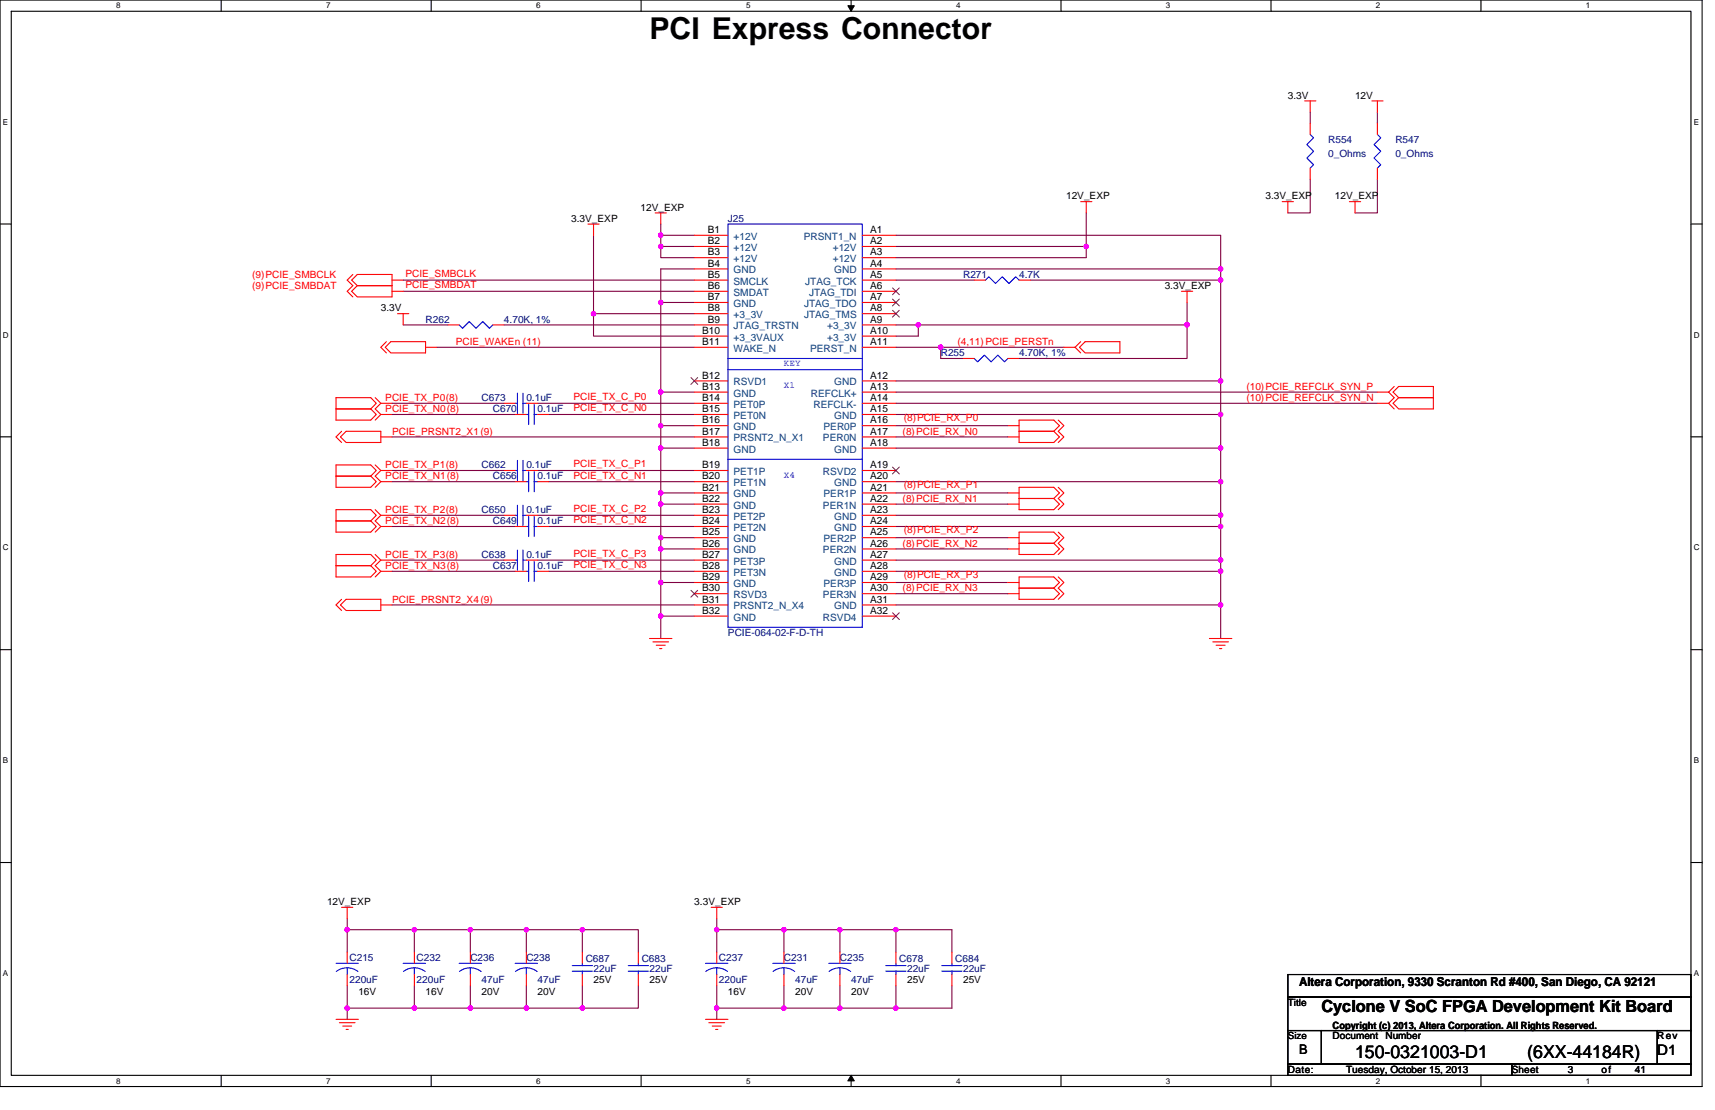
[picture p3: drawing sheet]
<svg xmlns="http://www.w3.org/2000/svg" width="432mm" height="279mm" viewBox="0 0 432 279" stroke-linecap="round" stroke-linejoin="round" font-family="sans-serif">
<path d="M0 0h428.6v273.5h-428.6zM2.8 2.8h422.9v267.9h-422.9z" fill="none" stroke="#000" stroke-width=".28"/>
<g fill="#fff">
<path d="M29.3 .3h1.1v2.3h-1.1z"/>
<path d="M29.3 271h1.1v2.2h-1.1z"/>
</g>
<path d="M55.7 0v2.8M55.7 270.7v2.8" fill="none" stroke="#000" stroke-width=".28"/>
<g fill="#fff">
<path d="M82.1 .3h1.1v2.3h-1.1z"/>
<path d="M82.1 271h1.1v2.2h-1.1z"/>
</g>
<path d="M108.6 0v2.8M108.6 270.7v2.8" fill="none" stroke="#000" stroke-width=".28"/>
<g fill="#fff">
<path d="M135 .3h1.1v2.3h-1.1z"/>
<path d="M135 271h1.1v2.2h-1.1z"/>
</g>
<path d="M161.4 0v2.8M161.4 270.7v2.8" fill="none" stroke="#000" stroke-width=".28"/>
<g fill="#fff">
<path d="M187.8 .3h1.2v2.3h-1.2z"/>
<path d="M187.8 271h1.2v2.2h-1.2z"/>
</g>
<path d="M214.3 0v2.8M214.3 270.7v2.8" fill="none" stroke="#000" stroke-width=".28"/>
<path d="M213.5 1.4h1.6l-.8 1.4zM214.3 270.7l.8 1.4h-1.6z" fill="#000" stroke="#000" stroke-width=".25"/>
<g fill="#fff">
<path d="M240.7 .3h1.1v2.3h-1.1z"/>
<path d="M240.7 271h1.1v2.2h-1.1z"/>
</g>
<path d="M267.1 0v2.8M267.1 270.7v2.8" fill="none" stroke="#000" stroke-width=".28"/>
<g fill="#fff">
<path d="M293.6 .3h1.1v2.3h-1.1z"/>
<path d="M293.6 271h1.1v2.2h-1.1z"/>
</g>
<path d="M320 0v2.8M320 270.7v2.8" fill="none" stroke="#000" stroke-width=".28"/>
<g fill="#fff">
<path d="M346.4 .3h1.2v2.3h-1.2z"/>
<path d="M346.4 271h1.2v2.2h-1.2z"/>
</g>
<path d="M372.9 0v2.8M372.9 270.7v2.8" fill="none" stroke="#000" stroke-width=".28"/>
<g fill="#fff">
<path d="M399.3 .3h1.1v2.3h-1.1z"/>
<path d="M399.3 271h1.1v2.2h-1.1z"/>
<path d="M.7 29.6h1.4v2.3h-1.4z"/>
<path d="M426.5 29.6h1.3v2.3h-1.3z"/>
<path d="M.7 83.2h1.5v2.2h-1.5z"/>
<path d="M426.5 83.2h1.4v2.2h-1.4z"/>
</g>
<path d="M0 56.4h2.8M425.7 56.4h2.9" fill="none" stroke="#000" stroke-width=".28"/>
<g fill="#fff">
<path d="M.7 136.7h1.5v2.3h-1.5z"/>
<path d="M426.5 136.7h1.4v2.3h-1.4z"/>
</g>
<path d="M0 110h2.8M425.7 110h2.9" fill="none" stroke="#000" stroke-width=".28"/>
<g fill="#fff">
<path d="M.7 190.3h1.4v2.3h-1.4z"/>
<path d="M426.5 190.3h1.3v2.3h-1.3z"/>
</g>
<path d="M0 163.5h2.8M425.7 163.5h2.9" fill="none" stroke="#000" stroke-width=".28"/>
<g fill="#fff">
<path d="M.7 243.9h1.4v2.2h-1.4z"/>
<path d="M426.4 243.9h1.4v2.2h-1.4z"/>
</g>
<path d="M0 217.1h2.8M425.7 217.1h2.9M324.3 245.3h101.4v5.7h-101.4zM324.3 251h101.4v8.4h-101.4zM324.3 259.4h8.4v8.5h-8.4zM332.7 259.4h84.6v8.5h-84.6zM417.3 259.4h8.4v8.5h-8.4zM324.3 267.9h56.3v2.8h-56.3zM380.6 267.9h45.1v2.8h-45.1z" fill="none" stroke="#000" stroke-width=".28"/>
<g fill="none" stroke="#800040" stroke-width=".28">
<path d="M329.9 28.2v2.8M346.8 28.2v2.8M149.4 59.2v19.8h25.4M166.4 56.4v2.8M166.4 59.2v2.8M166.4 59.2h8.4M225.6 59.2h81.7v8.5M273.5 53.6v8.4M329.9 45.1v8.5h-5.6M346.8 45.1v8.5h-5.6M101.5 70.5h73.3M101.5 73.3h73.3"/>
<path d="M149.4 79v5.6h25.4M166.4 76.1v22.6M166.4 62h8.4M166.4 62v2.9h8.4M166.4 76.1h8.4M174.8 67.7h-8.4v8.4M225.6 62h47.9M225.6 67.7h81.7M225.6 70.5h19.7M259.4 70.5h47.9M273.5 62v2.9h-47.9M298.9 76.1v5.7"/>
<path d="M307.3 67.7v2.8M307.3 70.5v25.4M101.5 81.8h11.3M110 87.4h64.8M126.9 81.8h47.9M166.4 98.7v8.4M166.4 98.7h8.4M225.6 98.7h121.2M225.6 81.8h5.6v2.8h-5.6M225.6 95.9h81.7M225.6 87.4h11.3M231.2 81.8h67.7"/>
<path d="M236.9 87.4v2.8h5.6M236.9 87.4h31M298.9 81.8v8.4h-42.3M307.3 95.9v8.4M98.7 101.5h28.2M98.7 118.4h28.2M98.7 104.3h31M98.7 110h76.1M135.3 101.5h39.5M135.3 118.4h39.5M138.2 104.3h36.6M166.4 107.1v5.7"/>
<path d="M166.4 112.8v11.3M166.4 107.1h8.4M166.4 112.8h8.4M225.6 107.1h28.2M225.6 110h28.2M225.6 101.5h121.2M225.6 104.3h81.7M225.6 112.8h81.7M307.3 104.3v8.5M307.3 112.8v8.4M98.7 129.7h28.2M98.7 121.2h31"/>
<path d="M98.7 132.5h31M135.3 129.7h39.5M138.2 121.2h36.6M138.2 132.5h36.6M166.4 124.1v2.8M166.4 126.9v8.4M166.4 135.3v2.9M166.4 138.2v8.4M166.4 124.1h8.4M166.4 126.9h8.4M166.4 135.3h8.4M166.4 138.2h8.4"/>
<path d="M225.6 126.9h28.2M225.6 124.1h28.2M225.6 138.2h28.2M225.6 135.3h28.2M225.6 121.2h81.7M225.6 129.7h81.7M225.6 132.5h81.7M307.3 121.2v8.5M307.3 129.7v2.8M307.3 132.5v8.5M98.7 141h28.2M98.7 143.8h31"/>
<path d="M98.7 152.3h76.1M135.3 141h39.5M138.2 143.8h36.6M166.4 146.6v8.5M166.4 155.1v5.6M166.4 146.6h8.4M166.4 155.1h8.4M225.6 149.4h28.2M225.6 146.6h28.2M225.6 141h81.7M225.6 143.8h81.7M225.6 152.3h81.7v8.4"/>
<path d="M307.3 141v11.3M87.4 231.2v2.8M104.3 234h-16.9v5.7M104.3 234v5.7M104.3 234h14.1M118.4 234v5.7M118.4 234h14.1M132.5 234h14.1v5.7M132.5 234v5.7M146.6 234h14.1v5.7M180.5 231.2v2.8M180.5 234v5.7"/>
<path d="M180.5 234h31M197.4 234v5.7M211.5 234v5.7M211.5 234h14.1M225.6 234v5.7M225.6 234h14.1v5.7M87.4 248.1v5.7h16.9M87.4 253.8v2.8M104.3 248.1v5.7M104.3 253.8h14.1M118.4 248.1v5.7M118.4 253.8h14.1"/>
<path d="M132.5 248.1v5.7M146.6 248.1v5.7h-14.1M160.7 248.1v5.7h-14.1M180.5 248.1v5.7M180.5 253.8h31M180.5 253.8v2.8M197.4 248.1v5.7M211.5 248.1v5.7M211.5 253.8h14.1M225.6 248.1v5.7h14.1v-5.7"/>
</g>
<g fill="#f0f" stroke="#f0f" stroke-width=".28">
<circle cx="166.3" cy="62" r=".55"/>
<circle cx="166.3" cy="59.2" r=".56"/>
<circle cx="273.5" cy="62" r=".55"/>
<circle cx="166.3" cy="76.1" r=".55"/>
<circle cx="166.3" cy="107.1" r=".55"/>
<circle cx="166.3" cy="98.7" r=".55"/>
<circle cx="166.3" cy="112.8" r=".55"/>
<circle cx="166.3" cy="124.1" r=".55"/>
<circle cx="166.3" cy="135.3" r=".55"/>
<circle cx="166.3" cy="126.9" r=".55"/>
<circle cx="166.3" cy="146.6" r=".55"/>
<circle cx="166.3" cy="138.2" r=".55"/>
<circle cx="166.3" cy="155.1" r=".55"/>
<circle cx="307.3" cy="67.7" r=".55"/>
<circle cx="307.3" cy="104.3" r=".55"/>
<circle cx="307.3" cy="112.8" r=".55"/>
<circle cx="307.3" cy="121.2" r=".55"/>
<circle cx="307.3" cy="129.7" r=".56"/>
<circle cx="307.3" cy="141" r=".55"/>
<circle cx="307.3" cy="132.5" r=".55"/>
<circle cx="307.3" cy="143.8" r=".56"/>
<circle cx="307.3" cy="152.2" r=".55"/>
<circle cx="149.4" cy="78.9" r=".55"/>
<circle cx="298.9" cy="81.8" r=".56"/>
<circle cx="231.2" cy="81.8" r=".55"/>
<circle cx="236.8" cy="87.4" r=".56"/>
<circle cx="132.5" cy="234" r=".55"/>
<circle cx="87.4" cy="234" r=".56"/>
<circle cx="132.5" cy="253.7" r=".55"/>
<circle cx="146.6" cy="234" r=".55"/>
<circle cx="146.6" cy="253.7" r=".55"/>
<circle cx="225.5" cy="234" r=".55"/>
<circle cx="211.5" cy="234" r=".55"/>
<circle cx="197.4" cy="234" r=".55"/>
<circle cx="180.4" cy="234" r=".55"/>
<circle cx="104.3" cy="234" r=".55"/>
<circle cx="118.4" cy="234" r=".55"/>
<circle cx="225.5" cy="253.7" r=".55"/>
<circle cx="211.5" cy="253.7" r=".55"/>
<circle cx="197.4" cy="253.7" r=".55"/>
<circle cx="180.4" cy="253.7" r=".55"/>
<circle cx="87.4" cy="253.7" r=".56"/>
<circle cx="104.3" cy="253.7" r=".55"/>
<circle cx="118.4" cy="253.7" r=".55"/>
<circle cx="307.3" cy="95.9" r=".55"/>
<circle cx="307.3" cy="70.5" r=".55"/>
</g>
<g fill="none" stroke="#f00" stroke-width=".28">
<path d="M328.5 25.4h2.8M329.9 25.4v2.8M329.9 31v2.8M345.4 25.4h2.8M346.8 25.4v2.8M346.8 31v2.8M148 56.4h2.9M149.4 56.4v2.8M165 53.6h2.8M166.4 53.6v2.8M174.8 59.2h8.5M217.1 59.2h8.5"/>
<path d="M272.1 50.8h2.8M273.5 50.8v2.8M322.8 50.8h2.8M324.3 50.8v2.8M329.9 42.3v2.8M339.7 50.8h2.9M341.2 50.8v2.8M346.8 42.3v2.8M88.8 69.1l-1.4 1.4 1.4 1.4-1.4 1.4 1.4 1.4M90 69.1h8.7v2.8h-8.7l-1.5-1.4zM90 71.9h8.7v2.8h-8.7l-1.5-1.4zM98.7 70.5h2.8"/>
<path d="M98.7 73.3h2.8M100.1 79h2.8M101.5 79v2.8M174.8 62h8.5M174.8 64.9h8.5M174.8 67.7h8.5M174.8 70.5h8.5M174.8 73.3h8.5M174.8 76.1h8.5M174.8 79h8.5M217.1 62h8.5M217.1 64.9h8.5"/>
<path d="M217.1 67.7h8.5M217.1 70.5h8.5M217.1 73.3h8.5M217.1 76.1h8.5M217.1 79h8.5M245.3 70.5h2.8M256.6 70.5h2.8M297.5 73.3h2.8M298.9 73.3v2.8M97.3 86l-1.4 1.4 1.4 1.4M98.4 86h8.7v2.8h-8.7l-1.4-1.4zM107.1 87.4h2.9"/>
<path d="M112.8 81.8h2.8M124.1 81.8h2.8M174.8 81.8h8.5M174.8 84.6h8.5M174.8 87.4h8.5M174.8 95.9h8.5M174.8 98.7h8.5M217.1 81.8h8.5M217.1 84.6h8.5M217.1 87.4h8.5M217.1 95.9h8.5M217.1 98.7h8.5"/>
<path d="M242.5 90.2h2.8M253.8 90.2h2.8M267.9 87.4h2.8M270.7 87.4l1.4 1.4M272.1 86l-1.4 1.4M273.2 86h8.8v2.8h-8.8l-1.4-1.4zM346.8 98.7h2.8M349.6 98.7l1.4 1.4-1.4 1.4M351 97.3l-1.4 1.4M352.1 97.3h8.8v2.8h-8.8l-1.3-1.4zM84.6 102.9h8.7M84.6 119.8h8.7"/>
<path d="M84.6 102.9v-2.8h8.7l1.4 1.4-1.4 1.4M84.6 102.9v2.8h8.7l1.4-1.4-1.4-1.4M84.6 119.8v-2.8h8.7l1.4 1.4-1.4 1.4M84.6 119.8v2.9h8.7l1.4-1.5-1.4-1.4M86 108.6l-1.4 1.4 1.4 1.4M87.1 108.6h8.8v2.8h-8.8l-1.4-1.4zM94.5 100.1l1.4 1.4M94.5 117l1.4 1.4M95.9 110h2.8M95.9 101.5l-1.4 1.4 1.4 1.4M95.9 104.3l-1.4 1.4M95.9 118.4l-1.4 1.4 1.4 1.4"/>
<path d="M95.9 101.5h2.8M95.9 104.3h2.8M95.9 118.4h2.8M126.9 118.4h2.8M126.9 101.5h2.8M129.7 104.3h2.8M132.5 118.4h2.8M132.5 101.5h2.8M135.3 104.3h2.9M174.8 101.5h8.5M174.8 104.3h8.5M174.8 107.1h8.5"/>
<path d="M174.8 110h8.5M174.8 112.8h8.5M174.8 118.4h8.5M217.1 101.5h8.5M217.1 104.3h8.5M217.1 107.1h8.5M217.1 110h8.5M217.1 112.8h8.5M217.1 118.4h8.5M253.8 110h2.8M253.8 107.1h2.8M256.6 108.6v2.8h8.7l1.4-1.4-1.4-1.4"/>
<path d="M256.6 108.6v-2.9h8.7l1.4 1.4-1.4 1.5M256.6 108.6h8.7M266.4 105.7l1.5 1.4-1.5 1.5 1.5 1.4-1.5 1.4M346.8 101.5h2.8M349.6 101.5l1.4 1.4M352.1 100.1h8.8v2.8h-8.8l-1.3-1.4zM84.6 131.1h8.7M84.6 131.1v2.8h8.7l1.4-1.4-1.4-1.4M84.6 131.1v-2.8h8.7l1.4 1.4-1.4 1.4M94.5 128.3l1.4 1.4M94.5 139.6l1.4 1.4M95.9 121.2l-1.4 1.5"/>
<path d="M95.9 129.7l-1.4 1.4 1.4 1.4M95.9 132.5l-1.4 1.4M95.9 121.2h2.8M95.9 132.5h2.8M95.9 129.7h2.8M126.9 129.7h2.8M129.7 121.2h2.8M129.7 132.5h2.8M132.5 129.7h2.8M135.3 121.2h2.9M135.3 132.5h2.9M174.8 121.2h8.5"/>
<path d="M174.8 124.1h8.5M174.8 126.9h8.5M174.8 129.7h8.5M174.8 132.5h8.5M174.8 135.3h8.5M174.8 138.2h8.5M217.1 121.2h8.5M217.1 124.1h8.5M217.1 126.9h8.5M217.1 129.7h8.5M217.1 132.5h8.5M217.1 135.3h8.5"/>
<path d="M217.1 138.2h8.5M253.8 126.9h2.8M253.8 124.1h2.8M253.8 135.3h2.8M253.8 138.2h2.8M256.6 125.5v2.8h8.7l1.4-1.4-1.4-1.4M256.6 125.5v-2.8h8.7l1.4 1.4-1.4 1.4M256.6 136.8v-2.9h8.7l1.4 1.4-1.4 1.5M256.6 136.8v2.8h8.7l1.4-1.4-1.4-1.4M256.6 125.5h8.7M256.6 136.8h8.7M266.4 122.7l1.5 1.4-1.5 1.4 1.5 1.4-1.5 1.4"/>
<path d="M266.4 133.9l1.5 1.4-1.5 1.5 1.5 1.4-1.5 1.4M84.6 142.4h8.7M84.6 142.4v-2.8h8.7l1.4 1.4-1.4 1.4M84.6 142.4v2.8h8.7l1.4-1.4-1.4-1.4M86 150.9l-1.4 1.4 1.4 1.4M87.1 150.9h8.8v2.8h-8.8l-1.4-1.4zM95.9 152.3h2.8M95.9 141l-1.4 1.4 1.4 1.4M95.9 143.8l-1.4 1.4M95.9 141h2.8M95.9 143.8h2.8M126.9 141h2.8"/>
<path d="M129.7 143.8h2.8M132.5 141h2.8M135.3 143.8h2.9M174.8 141h8.5M174.8 143.8h8.5M174.8 146.6h8.5M174.8 149.4h8.5M174.8 152.3h8.5M174.8 155.1h8.5M217.1 141h8.5M217.1 143.8h8.5M217.1 146.6h8.5"/>
<path d="M217.1 149.4h8.5M217.1 152.3h8.5M217.1 155.1h8.5M253.8 149.4h2.8M253.8 146.6h2.8M256.6 148v2.9h8.7l1.4-1.5-1.4-1.4M256.6 148v-2.8h8.7l1.4 1.4-1.4 1.4M256.6 148h8.7M266.4 145.2l1.5 1.4-1.5 1.4 1.5 1.4-1.5 1.5M163.5 160.7h5.7M164.4 161.6h3.9M165.2 162.4h2.3"/>
<path d="M166.1 163.3h.5M304.5 160.7h5.7M305.4 161.6h3.9M306.2 162.4h2.3M307 163.3h.6M86 228.4h2.8M87.4 228.4v2.8M87.4 239.7v2.8M104.3 239.7v2.8M118.4 239.7v2.8M132.5 239.7v2.8M146.6 239.7v2.8"/>
<path d="M160.7 239.7v2.8M179 228.4h2.9M180.5 228.4v2.8M180.5 239.7v2.8M197.4 239.7v2.8M211.5 239.7v2.8M225.6 239.7v2.8M239.7 239.7v2.8M84.6 256.6h5.6M85.4 257.4h4M86.3 258.3h2.2M87.1 259.1h.6"/>
<path d="M87.4 245.3v2.8M104.3 245.3v2.8M118.4 245.3v2.8M132.5 245.3v2.8M146.6 245.3v2.8M160.7 245.3v2.8M177.6 256.6h5.7M178.5 257.4h3.9M179.3 258.3h2.3M180.2 259.1h.5M180.5 245.3v2.8M197.4 245.3v2.8"/>
<path d="M211.5 245.3v2.8M225.6 245.3v2.8M239.7 245.3v2.8"/>
</g>
<g fill="none" stroke="#00f" stroke-width=".28">
<path d="M329.9 33.8l.8 .9-1.7 1.7 1.7 1.7-1.7 1.7 1.7 1.7-.8 .8M346.8 33.8l.8 .9-1.7 1.7 1.7 1.7-1.7 1.7 1.7 1.7-.8 .8M183.3 56.4h33.8v101.5h-33.8zM248.1 70.5l.9-.8 1.7 1.7 1.6-1.7 1.7 1.7 1.7-1.7 .9 .8M115.6 81.8l.9 .8 1.7-1.7 1.6 1.7 1.7-1.7 1.7 1.7 .9-.8M130.3 99v5.1M131.7 99v5.1M183.3 90.2h33.8M183.3 93h33.8M245.3 90.2l.8 .9 1.7-1.7 1.7 1.7 1.7-1.7 1.7 1.7 .9-.9M129.7 118.4h.6M129.7 101.5h.6"/>
<path d="M130.3 115.9v5.1M131.7 118.4h.8M131.7 101.5h.8M131.7 115.9v5.1M132.5 104.3h.6M133.1 118.7v5.1M133.1 101.8v5.1M134.5 104.3h.8M134.5 118.7v5.1M134.5 101.8v5.1M183.3 115.6h33.8M129.7 129.7h.6"/>
<path d="M130.3 127.2v5M130.3 138.5v5M131.7 129.7h.8M131.7 127.2v5M131.7 138.5v5M132.5 121.2h.6M132.5 132.5h.6M133.1 130v5.1M134.5 121.2h.8M134.5 132.5h.8M134.5 130v5.1M129.7 141h.6"/>
<path d="M131.7 141h.8M132.5 143.8h.6M133.1 141.3v5M134.5 143.8h.8M134.5 141.3v5M84.6 242.5h5.6M84.7 244.5a4.5 4.5 0 0 1 5.4 0M87.4 243.6v1.7M101.5 242.5h5.6M101.6 244.5a4.5 4.5 0 0 1 5.4 0M104.3 243.6v1.7M115.6 242.5h5.6"/>
<path d="M115.7 244.5a4.5 4.5 0 0 1 5.4 0M118.4 243.6v1.7M129.7 242.5h5.6M129.8 244.5a4.5 4.5 0 0 1 5.4 0M132.5 243.6v1.7M144.1 244.5h5.1M144.1 243.1h5.1M146.6 242.5v.6M146.6 244.5v.8M158.2 244.5h5.1M158.2 243.1h5.1M160.7 242.5v.6"/>
<path d="M160.7 244.5v.8M177.6 242.5h5.7M177.7 244.5l1.3-.7 1.4-.2 1.5 .2 1.3 .7M180.5 243.6v1.7M194.6 242.5h5.6M194.6 244.5a4.5 4.5 0 0 1 5.5 0M197.4 243.6v1.7M208.7 242.5h5.6M208.7 244.5a4.5 4.5 0 0 1 5.5 0M211.5 243.6v1.7M223 244.5h5.1M223 243.1h5.1"/>
<path d="M225.6 242.5v.6M225.6 244.5v.8M237.1 244.5h5.1M237.1 243.1h5.1M239.7 242.5v.6M239.7 244.5v.8"/>
</g>
<g fill="none" stroke="#804000" stroke-width=".25">
<path d="M224.7 72.5l1.7 1.7M224.7 75.3l1.7 1.7M224.7 78.1l1.7 1.7M226.4 72.5l-1.7 1.7M226.4 75.3l-1.7 1.7M226.4 78.1l-1.7 1.7M174 95l1.7 1.8M175.7 95l-1.8 1.8M224.7 117.6l1.7 1.7M226.4 117.6l-1.7 1.7M174 148.6l1.7 1.7M175.7 148.6l-1.8 1.7"/>
<path d="M224.7 154.2l1.7 1.8M226.4 154.2l-1.7 1.8"/>
</g>
<text font-size="7.6" x="163.5" y="9.7">PCI Express Connector</text>
<g font-size="4.5">
<text x="341.2" y="266.3">150-0321003-D1</text>
<text x="384.5" y="266.3">(6XX-44184R)</text>
</g>
<text font-size="4.2" x="332.7" y="254.8">Cyclone V SoC FPGA Development Kit Board</text>
<text font-size="3.7" x="417.3" y="265.5">D1</text>
<text font-size="3.4" x="327.1" y="265.2">B</text>
<text font-size="3.1" x="327.1" y="248.2">Altera Corporation, 9330 Scranton Rd #400, San Diego, CA 92121</text>
<g font-size="2.5">
<text x="324.3" y="24.8">3.3V</text>
<text x="341.2" y="24.8">12V</text>
<text x="161.3" y="53">12V_EXP</text>
<text x="268.4" y="50.2">12V_EXP</text>
<text x="318.6" y="50.2">3.3V_EXP</text>
<text x="336.1" y="50.2">12V_EXP</text>
<text x="143.8" y="55.8">3.3V_EXP</text>
<text x="178.2" y="58.6">B1</text>
<text x="219.1" y="58.6">A1</text>
<text x="178.2" y="61.4">B2</text>
<text x="178.2" y="64.3">B3</text>
<text x="219.1" y="61.4">A2</text>
<text x="219.1" y="64.3">A3</text>
<text x="178.2" y="67.1">B4</text>
<text x="178.2" y="69.9">B5</text>
<text x="219.1" y="69.9">A5</text>
<text x="219.1" y="67.1">A4</text>
<text x="178.2" y="72.7">B6</text>
<text x="178.2" y="75.5">B7</text>
<text x="219.1" y="72.7">A6</text>
<text x="219.1" y="75.5">A7</text>
<text x="293.2" y="72.7">3.3V_EXP</text>
<text x="95.9" y="78.4">3.3V</text>
<text x="178.2" y="78.4">B8</text>
<text x="178.2" y="81.2">B9</text>
<text x="219.1" y="78.4">A8</text>
<text x="219.1" y="81.2">A9</text>
<text x="176.8" y="84">B10</text>
<text x="176.8" y="86.8">B11</text>
<text x="219.1" y="86.8">A11</text>
<text x="219.1" y="84">A10</text>
<text x="176.8" y="95.3">B12</text>
<text x="219.1" y="95.3">A12</text>
<text x="176.8" y="98.1">B13</text>
<text x="176.8" y="100.9">B14</text>
<text x="219.1" y="100.9">A14</text>
<text x="219.1" y="98.1">A13</text>
<text x="176.8" y="103.7">B15</text>
<text x="176.8" y="106.6">B16</text>
<text x="219.1" y="106.6">A16</text>
<text x="219.1" y="103.7">A15</text>
<text x="176.8" y="109.4">B17</text>
<text x="176.8" y="112.2">B18</text>
<text x="219.1" y="109.4">A17</text>
<text x="219.1" y="112.2">A18</text>
<text x="176.8" y="117.8">B19</text>
<text x="219.1" y="117.8">A19</text>
<text x="176.8" y="120.7">B20</text>
<text x="176.8" y="123.5">B21</text>
<text x="219.1" y="123.5">A21</text>
<text x="219.1" y="120.7">A20</text>
<text x="176.8" y="126.3">B22</text>
<text x="176.8" y="129.1">B23</text>
<text x="176.8" y="131.9">B24</text>
<text x="219.1" y="126.3">A22</text>
<text x="219.1" y="129.1">A23</text>
<text x="219.1" y="131.9">A24</text>
<text x="176.8" y="134.7">B25</text>
<text x="176.8" y="137.6">B26</text>
<text x="219.1" y="134.7">A25</text>
<text x="219.1" y="137.6">A26</text>
<text x="176.8" y="140.4">B27</text>
<text x="176.8" y="143.2">B28</text>
<text x="219.1" y="140.4">A27</text>
<text x="219.1" y="143.2">A28</text>
<text x="176.8" y="146">B29</text>
<text x="176.8" y="148.8">B30</text>
<text x="219.1" y="146">A29</text>
<text x="219.1" y="148.8">A30</text>
<text x="176.8" y="151.7">B31</text>
<text x="176.8" y="154.5">B32</text>
<text x="219.1" y="151.7">A31</text>
<text x="219.1" y="154.5">A32</text>
<text x="82.3" y="227.8">12V_EXP</text>
<text x="174.8" y="227.8">3.3V_EXP</text>
<text x="90.2" y="250.4">16V</text>
<text x="107.1" y="250.4">16V</text>
<text x="121.2" y="250.4">20V</text>
<text x="135.3" y="250.4">20V</text>
<text x="149.4" y="247.5">25V</text>
<text x="163.5" y="247.5">25V</text>
<text x="183.3" y="250.4">16V</text>
<text x="200.2" y="250.4">20V</text>
<text x="214.3" y="250.4">20V</text>
<text x="228.4" y="247.5">25V</text>
<text x="242.5" y="247.5">25V</text>
<text x="324.3" y="253.2">Title</text>
<text x="324.3" y="261.6">Size</text>
<text x="335.5" y="261.6">Document</text>
<text x="335.5" y="258.9">Copyright (c) 2013, Altera Corporation. All Rights Reserved.</text>
<text x="348.8" y="261.6">Number</text>
<text x="417.3" y="261.6">Rev</text>
<text x="324.3" y="270.1">Date:</text>
<text x="338.9" y="270.1">Tuesday, October 15, 2013</text>
<text x="380.6" y="270.1">Sheet</text>
<text x="394.7" y="270.1">3</text>
<text x="403.2" y="270.1">of</text>
<text x="411.6" y="270.1">41</text>
</g>
<g font-size="2.5" fill="#000080">
<text x="334.4" y="36.1">R554</text>
<text x="334.4" y="39.5">0_Ohms</text>
<text x="351.3" y="36.1">R547</text>
<text x="351.3" y="39.5">0_Ohms</text>
<text x="183.3" y="55.8">J25</text>
<text x="242.5" y="69.9">R271</text>
<text x="256.6" y="69.9">4.7K</text>
<text x="107.1" y="81.2">R262</text>
<text x="126.9" y="81.2">4.70K, 1%</text>
<text x="236.9" y="89.7">R255</text>
<text x="256.6" y="89.7">4.70K, 1%</text>
<text x="121.2" y="100.9">C673</text>
<text x="132.5" y="100.9">0.1uF</text>
<text x="124.1" y="103.8">C670</text>
<text x="135.3" y="103.8">0.1uF</text>
<text x="121.2" y="117.9">C662</text>
<text x="132.5" y="117.9">0.1uF</text>
<text x="124.1" y="120.7">C656</text>
<text x="135.3" y="120.7">0.1uF</text>
<text x="121.2" y="129.1">C650</text>
<text x="124.1" y="132">C649</text>
<text x="132.5" y="129.1">0.1uF</text>
<text x="135.3" y="132">0.1uF</text>
<text x="121.2" y="140.4">C638</text>
<text x="124.1" y="143.2">C637</text>
<text x="132.5" y="140.4">0.1uF</text>
<text x="135.3" y="143.2">0.1uF</text>
<text x="183.3" y="160.1">PCIE-064-02-F-D-TH</text>
<text x="88" y="241.9">C215</text>
<text x="104.9" y="241.9">C232</text>
<text x="118.4" y="241.9">C236</text>
<text x="132.5" y="241.9">C238</text>
<text x="147.5" y="242.2">C687</text>
<text x="149.4" y="244.7">22uF</text>
<text x="161.6" y="242.2">C683</text>
<text x="163.5" y="244.7">22uF</text>
<text x="181" y="241.9">C237</text>
<text x="197.4" y="241.9">C231</text>
<text x="211.5" y="241.9">C235</text>
<text x="226.4" y="242.2">C678</text>
<text x="228.4" y="244.7">22uF</text>
<text x="240.5" y="242.2">C684</text>
<text x="242.5" y="244.7">22uF</text>
<text x="88" y="247.5">220uF</text>
<text x="104.9" y="247.5">220uF</text>
<text x="121.2" y="247.5">47uF</text>
<text x="135.3" y="247.5">47uF</text>
<text x="181" y="247.5">220uF</text>
<text x="200.2" y="247.5">47uF</text>
<text x="214.3" y="247.5">47uF</text>
</g>
<g font-size="2.5" fill="#004080">
<text x="184.7" y="60.4">+12V</text>
<text x="184.7" y="63.2">+12V</text>
<text x="184.7" y="66">+12V</text>
<text x="202.4" y="60.4">PRSNT1_N</text>
<text x="209.7" y="63.2">+12V</text>
<text x="209.7" y="66">+12V</text>
<text x="184.7" y="68.8">GND</text>
<text x="184.7" y="71.6">SMCLK</text>
<text x="202.7" y="71.6">JTAG_TCK</text>
<text x="210" y="68.8">GND</text>
<text x="184.7" y="74.5">SMDAT</text>
<text x="184.7" y="77.3">GND</text>
<text x="202.4" y="77.3">JTAG_TDO</text>
<text x="203.7" y="74.5">JTAG_TDI</text>
<text x="184.7" y="80.1">+3_3V</text>
<text x="184.7" y="82.9">JTAG_TRSTN</text>
<text x="202.4" y="80.1">JTAG_TMS</text>
<text x="208.3" y="82.9">+3_3V</text>
<text x="184.7" y="85.7">+3_3VAUX</text>
<text x="184.7" y="88.6">WAKE_N</text>
<text x="204" y="88.6">PERST_N</text>
<text x="208.3" y="85.7">+3_3V</text>
<text x="184.7" y="97">RSVD1</text>
<text x="184.7" y="99.8">GND</text>
<text x="204.2" y="99.8">REFCLK+</text>
<text x="210" y="97">GND</text>
<text x="184.7" y="102.7">PET0P</text>
<text x="184.7" y="105.5">PET0N</text>
<text x="204.8" y="102.7">REFCLK-</text>
<text x="210" y="105.5">GND</text>
<text x="184.7" y="108.3">GND</text>
<text x="184.7" y="111.1">PRSNT2_N_X1</text>
<text x="184.7" y="113.9">GND</text>
<text x="207.2" y="111.1">PER0N</text>
<text x="207.3" y="108.3">PER0P</text>
<text x="210" y="113.9">GND</text>
<text x="184.7" y="119.6">PET1P</text>
<text x="207.2" y="119.6">RSVD2</text>
<text x="184.7" y="122.4">PET1N</text>
<text x="184.7" y="125.2">GND</text>
<text x="207.3" y="125.2">PER1P</text>
<text x="210" y="122.4">GND</text>
<text x="184.7" y="128">GND</text>
<text x="184.7" y="130.9">PET2P</text>
<text x="207.2" y="128">PER1N</text>
<text x="210" y="130.9">GND</text>
<text x="184.7" y="133.7">PET2N</text>
<text x="184.7" y="136.5">GND</text>
<text x="207.3" y="136.5">PER2P</text>
<text x="210" y="133.7">GND</text>
<text x="184.7" y="139.3">GND</text>
<text x="184.7" y="142.1">PET3P</text>
<text x="207.2" y="139.3">PER2N</text>
<text x="210" y="142.1">GND</text>
<text x="184.7" y="144.9">PET3N</text>
<text x="184.7" y="147.8">GND</text>
<text x="207.3" y="147.8">PER3P</text>
<text x="210" y="144.9">GND</text>
<text x="184.7" y="150.6">RSVD3</text>
<text x="184.7" y="153.4">PRSNT2_N_X4</text>
<text x="207.2" y="150.6">PER3N</text>
<text x="210" y="153.4">GND</text>
<text x="184.7" y="156.2">GND</text>
<text x="207.2" y="156.2">RSVD4</text>
</g>
<g font-size="2.5" fill="#f00">
<text x="63.5" y="69.9">(9)PCIE_SMBCLK</text>
<text x="102.1" y="69.7">PCIE_SMBCLK</text>
<text x="63.5" y="72.7">(9)PCIE_SMBDAT</text>
<text x="102.1" y="72.5">PCIE_SMBDAT</text>
<text x="114.8" y="86.8">PCIE_WAKEn (11)</text>
<text x="241.1" y="86.8">(4,11)PCIE_PERSTn</text>
<text x="97" y="100.9">PCIE_TX_P0(8)</text>
<text x="144.4" y="100.7">PCIE_TX_C_P0</text>
<text x="313.8" y="100.9">(10)PCIE_REFCLK_SYN_N</text>
<text x="313.8" y="98.1">(10)PCIE_REFCLK_SYN_P</text>
<text x="97" y="103.8">PCIE_TX_N0(8)</text>
<text x="144.4" y="103.5">PCIE_TX_C_N0</text>
<text x="227.5" y="106">(8)PCIE_RX_P0</text>
<text x="98.7" y="109.4">PCIE_PRSNT2_X1(9)</text>
<text x="227.3" y="109.4">(8)PCIE_RX_N0</text>
<text x="97" y="117.9">PCIE_TX_P1(8)</text>
<text x="144.4" y="117.6">PCIE_TX_C_P1</text>
<text x="97" y="120.7">PCIE_TX_N1(8)</text>
<text x="144.4" y="120.5">PCIE_TX_C_N1</text>
<text x="227.5" y="122.9">(8)PCIE_RX_P1</text>
<text x="97" y="132">PCIE_TX_N2(8)</text>
<text x="97" y="129.1">PCIE_TX_P2(8)</text>
<text x="144.4" y="131.7">PCIE_TX_C_N2</text>
<text x="144.4" y="128.9">PCIE_TX_C_P2</text>
<text x="227.3" y="126.3">(8)PCIE_RX_N1</text>
<text x="227.3" y="137.6">(8)PCIE_RX_N2</text>
<text x="227.5" y="134.2">(8)PCIE_RX_P2</text>
<text x="97" y="140.4">PCIE_TX_P3(8)</text>
<text x="97" y="143.2">PCIE_TX_N3(8)</text>
<text x="144.4" y="143">PCIE_TX_C_N3</text>
<text x="144.4" y="140.2">PCIE_TX_C_P3</text>
<text x="227.3" y="148.9">(8)PCIE_RX_N3</text>
<text x="227.5" y="145.5">(8)PCIE_RX_P3</text>
<text x="98.7" y="151.7">PCIE_PRSNT2_X4(9)</text>
</g>
<g font-size="2.3" fill="#00f">
<text x="197.4" y="92.1">KEY</text>
<text x="197.4" y="97.7">X1</text>
<text x="197.4" y="120.3">X4</text>
</g>
<g font-size="2">
<text x="29.3" y="2.1">8</text>
<text x="82.1" y="2.1">7</text>
<text x="135" y="2.1">6</text>
<text x="187.8" y="2.1">5</text>
<text x="240.7" y="2.1">4</text>
<text x="293.6" y="2.1">3</text>
<text x="346.4" y="2.1">2</text>
<text x="399.3" y="2.1">1</text>
<text x=".7" y="31.4">E</text>
<text x="426.5" y="31.4">E</text>
<text x=".7" y="85">D</text>
<text x="426.5" y="85">D</text>
<text x=".7" y="138.6">C</text>
<text x="426.5" y="138.6">C</text>
<text x=".7" y="192.1">B</text>
<text x="426.5" y="192.1">B</text>
<text x=".7" y="245.7">A</text>
<text x="426.5" y="245.7">A</text>
<text x="29.3" y="272.8">8</text>
<text x="82.1" y="272.8">7</text>
<text x="135" y="272.8">6</text>
<text x="187.8" y="272.8">5</text>
<text x="240.7" y="272.8">4</text>
<text x="293.6" y="272.8">3</text>
<text x="346.4" y="272.8">2</text>
<text x="399.3" y="272.8">1</text>
</g>
</svg>
